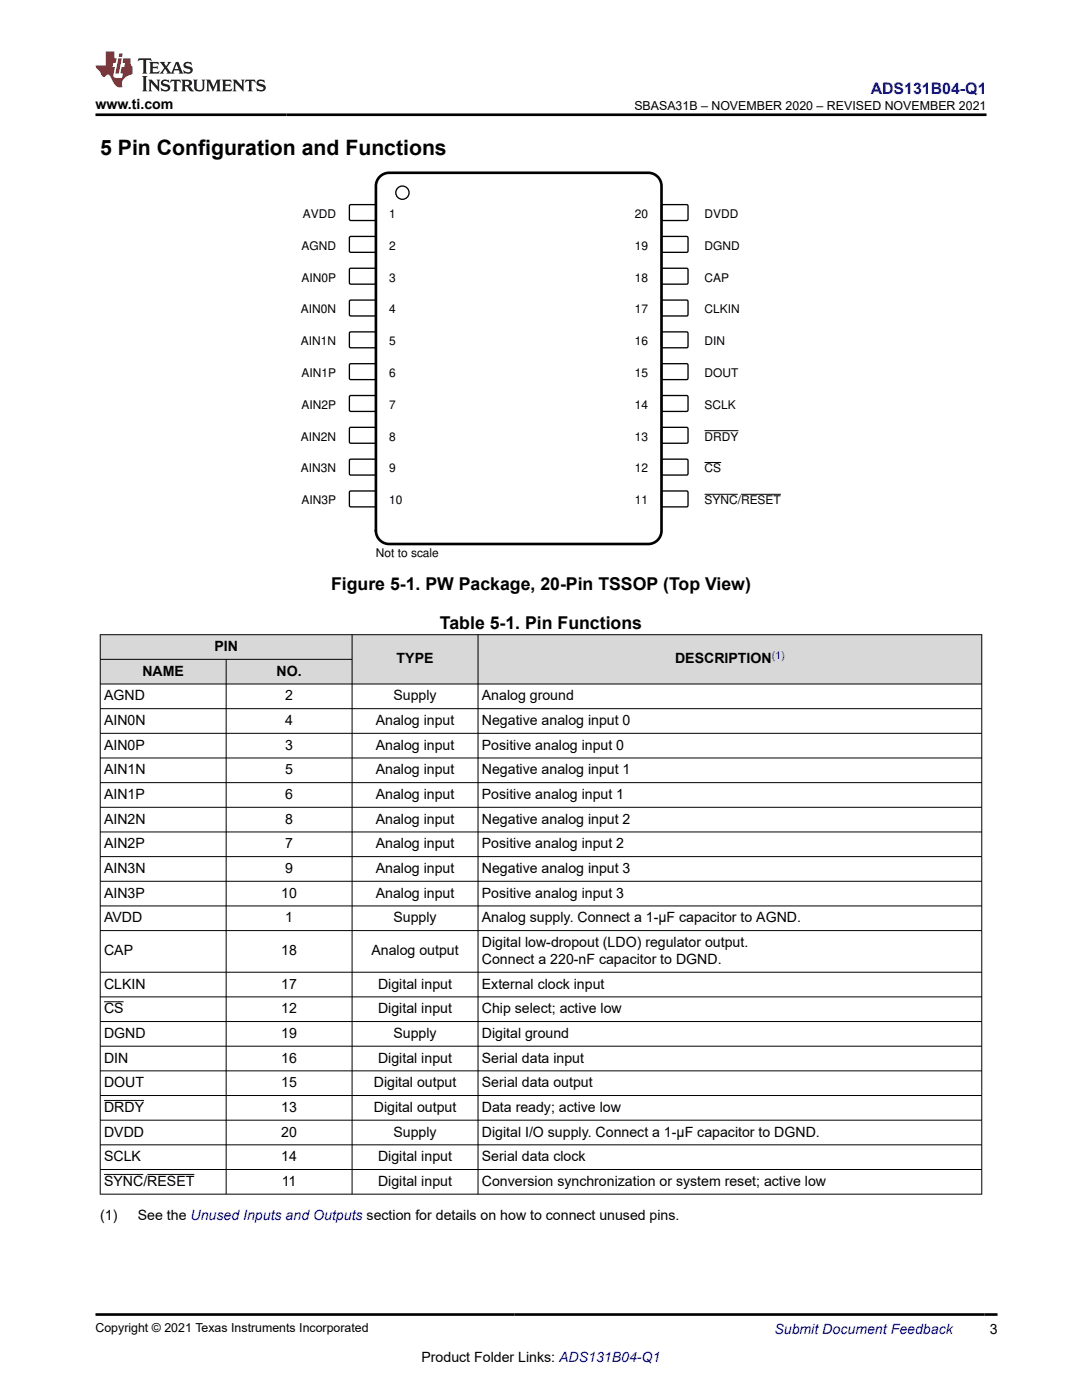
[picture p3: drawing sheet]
<svg xmlns="http://www.w3.org/2000/svg" width="216mm" height="279mm" viewBox="0 0 216 279" stroke-linecap="round" stroke-linejoin="round" font-family="sans-serif">
<path d="M69.8 41l.2-.2 4.9 .1 .1 .2v2.8l-.3 .1h-4.9l-.1-.3z" fill="none" stroke="#000" stroke-width=".26"/>
<path d="M132 41l.3-.2 4.9 .1 .1 .2v2.8l-.3 .1h-4.9l-.1-.3z" fill-rule="evenodd" fill="#fff"/>
<path d="M132 41l.3-.2 4.9 .1 .1 .2v2.8l-.3 .1h-4.9l-.1-.3z" fill="none" stroke="#000" stroke-width=".26"/>
<path d="M69.8 47.3l.2-.1h4.9l.1 .2v2.8l-.3 .2-4.9-.1-.1-.2z" fill-rule="evenodd" fill="#fff"/>
<path d="M69.8 47.3l.2-.1h4.9l.1 .2v2.8l-.3 .2-4.9-.1-.1-.2z" fill="none" stroke="#000" stroke-width=".26"/>
<path d="M132 47.3l.3-.1h4.9l.1 .2v2.8l-.3 .2-4.9-.1-.1-.2z" fill-rule="evenodd" fill="#fff"/>
<path d="M132 47.3l.3-.1h4.9l.1 .2v2.8l-.3 .2-4.9-.1-.1-.2z" fill="none" stroke="#000" stroke-width=".26"/>
<path d="M69.8 53.7l.2-.2 4.9 .1 .1 .2v2.8l-.3 .1h-4.9l-.1-.3z" fill-rule="evenodd" fill="#fff"/>
<path d="M69.8 53.7l.2-.2 4.9 .1 .1 .2v2.8l-.3 .1h-4.9l-.1-.3z" fill="none" stroke="#000" stroke-width=".26"/>
<path d="M132 53.7l.3-.2 4.9 .1 .1 .2v2.8l-.3 .1h-4.9l-.1-.3z" fill-rule="evenodd" fill="#fff"/>
<path d="M132 53.7l.3-.2 4.9 .1 .1 .2v2.8l-.3 .1h-4.9l-.1-.3z" fill="none" stroke="#000" stroke-width=".26"/>
<path d="M69.8 60l.2-.1h4.9l.1 .2v2.8l-.3 .2-4.9-.1-.1-.2z" fill-rule="evenodd" fill="#fff"/>
<path d="M69.8 60l.2-.1h4.9l.1 .2v2.8l-.3 .2-4.9-.1-.1-.2z" fill="none" stroke="#000" stroke-width=".26"/>
<path d="M132 60l.3-.1h4.9l.1 .2v2.8l-.3 .2-4.9-.1-.1-.2z" fill-rule="evenodd" fill="#fff"/>
<path d="M132 60l.3-.1h4.9l.1 .2v2.8l-.3 .2-4.9-.1-.1-.2z" fill="none" stroke="#000" stroke-width=".26"/>
<path d="M69.8 66.4l.2-.2 4.9 .1 .1 .2v2.8l-.3 .1h-4.9l-.1-.3z" fill-rule="evenodd" fill="#fff"/>
<path d="M69.8 66.4l.2-.2 4.9 .1 .1 .2v2.8l-.3 .1h-4.9l-.1-.3z" fill="none" stroke="#000" stroke-width=".26"/>
<path d="M132 66.4l.3-.2 4.9 .1 .1 .2v2.8l-.3 .1h-4.9l-.1-.3z" fill-rule="evenodd" fill="#fff"/>
<path d="M132 66.4l.3-.2 4.9 .1 .1 .2v2.8l-.3 .1h-4.9l-.1-.3z" fill="none" stroke="#000" stroke-width=".26"/>
<path d="M69.8 72.7l.2-.1h4.9l.1 .2v2.8l-.3 .2-4.9-.1-.1-.2z" fill-rule="evenodd" fill="#fff"/>
<path d="M69.8 72.7l.2-.1h4.9l.1 .2v2.8l-.3 .2-4.9-.1-.1-.2z" fill="none" stroke="#000" stroke-width=".26"/>
<path d="M132 72.7l.3-.1h4.9l.1 .2v2.8l-.3 .2-4.9-.1-.1-.2z" fill-rule="evenodd" fill="#fff"/>
<path d="M132 72.7l.3-.1h4.9l.1 .2v2.8l-.3 .2-4.9-.1-.1-.2z" fill="none" stroke="#000" stroke-width=".26"/>
<path d="M69.8 79.1l.2-.2 4.9 .1 .1 .2v2.8l-.3 .1h-4.9l-.1-.3z" fill-rule="evenodd" fill="#fff"/>
<path d="M69.8 79.1l.2-.2 4.9 .1 .1 .2v2.8l-.3 .1h-4.9l-.1-.3z" fill="none" stroke="#000" stroke-width=".26"/>
<path d="M132 79.1l.3-.2 4.9 .1 .1 .2v2.8l-.3 .1h-4.9l-.1-.3z" fill-rule="evenodd" fill="#fff"/>
<path d="M132 79.1l.3-.2 4.9 .1 .1 .2v2.8l-.3 .1h-4.9l-.1-.3z" fill="none" stroke="#000" stroke-width=".26"/>
<path d="M69.8 85.4l.2-.1h4.9l.1 .2v2.8l-.3 .2-4.9-.1-.1-.2z" fill-rule="evenodd" fill="#fff"/>
<path d="M69.8 85.4l.2-.1h4.9l.1 .2v2.8l-.3 .2-4.9-.1-.1-.2z" fill="none" stroke="#000" stroke-width=".26"/>
<path d="M132 85.4l.3-.1h4.9l.1 .2v2.8l-.3 .2-4.9-.1-.1-.2z" fill-rule="evenodd" fill="#fff"/>
<path d="M132 85.4l.3-.1h4.9l.1 .2v2.8l-.3 .2-4.9-.1-.1-.2z" fill="none" stroke="#000" stroke-width=".26"/>
<path d="M140.6 85.9h6.7" fill="none" stroke="#000" stroke-width=".2"/>
<path d="M69.8 91.8l.2-.2 4.9 .1 .1 .2v2.8l-.3 .1h-4.9l-.1-.3z" fill-rule="evenodd" fill="#fff"/>
<path d="M69.8 91.8l.2-.2 4.9 .1 .1 .2v2.8l-.3 .1h-4.9l-.1-.3z" fill="none" stroke="#000" stroke-width=".26"/>
<path d="M132 91.8l.3-.2 4.9 .1 .1 .2v2.8l-.3 .1h-4.9l-.1-.3z" fill-rule="evenodd" fill="#fff"/>
<path d="M132 91.8l.3-.2 4.9 .1 .1 .2v2.8l-.3 .1h-4.9l-.1-.3z" fill="none" stroke="#000" stroke-width=".26"/>
<path d="M140.6 92.3h3.3" fill="none" stroke="#000" stroke-width=".2"/>
<path d="M69.8 98.1l.2-.1h4.9l.1 .2v2.8l-.3 .2-4.9-.1-.1-.2z" fill-rule="evenodd" fill="#fff"/>
<path d="M69.8 98.1l.2-.1h4.9l.1 .2v2.8l-.3 .2-4.9-.1-.1-.2z" fill="none" stroke="#000" stroke-width=".26"/>
<path d="M132 98.1l.3-.1h4.9l.1 .2v2.8l-.3 .2-4.9-.1-.1-.2z" fill-rule="evenodd" fill="#fff"/>
<g fill="none" stroke="#000" stroke-width=".26">
<path d="M132 98.1l.3-.1h4.9l.1 .2v2.8l-.3 .2-4.9-.1-.1-.2z"/>
<circle cx="80.3" cy="38.5" r="1.32"/>
</g>
<path d="M140.6 98.6h6.6M147.9 98.6h7.9" fill="none" stroke="#000" stroke-width=".2"/>
<path d="M75.6 35.5a2.64 2.64 0 0 1 2.1-1h51.6a2.65 2.65 0 0 1 2.7 2.6v68.8a2.65 2.65 0 0 1-2.7 2.7h-51.6a2.65 2.65 0 0 1-2.7-2.7v-68.8l.1-.6z" fill="none" stroke="#000" stroke-width=".53"/>
<g fill="#d8d8d8">
<path d="M20 126.7h175.9v4.9h-175.9z" fill-rule="evenodd"/>
<path d="M20.1 126.7h50.1v4.8h-50.1z" fill-rule="evenodd"/>
<path d="M70.3 126.7h25v9.7h-25z" fill-rule="evenodd"/>
<path d="M95.4 126.7h100.4v9.7h-100.4z" fill-rule="evenodd"/>
<path d="M20.1 131.6h25v4.8h-25z" fill-rule="evenodd"/>
<path d="M45.2 131.6h25v4.8h-25z" fill-rule="evenodd"/>
</g>
<g fill="none" stroke="#000" stroke-width=".2">
<path d="M19.9 126.7h176.1M19.9 131.6h50.4M20 126.6v111.8M45.1 131.6v106.8M70.3 126.6v111.8M95.4 126.6v111.8M195.9 126.6v111.8M196 136.5h-176.1M19.9 141.4h176.1M19.9 146.4h176.1M19.9 151.3h176.1M19.9 156.2h176.1"/>
<path d="M19.9 161.1h176.1M19.9 166h176.1M19.9 171h176.1M19.9 175.9h176.1M19.9 180.8h176.1M19.9 185.7h176.1M19.9 194h176.1M19.9 198.9h176.1M20.8 199.9h3.9M19.9 203.9h176.1M19.9 208.8h176.1M19.9 213.7h176.1"/>
<path d="M19.9 218.6h176.1M20.8 219.6h8M19.9 223.6h176.1M19.9 228.5h176.1M19.9 233.4h176.1M19.9 238.3h176.1M20.8 234.4h7.8M29.4 234.4h9.4"/>
</g>
<path d="M27.7 11.6l-.2 .6 .5-.2h.6v.1v2.2l-.2 .4h1l-.2-.4v-2.2v-.1h.5l.5 .2-.1-.6zM29.8 12.4l.2 .3v1.6l-.2 .4h1.9l.1-.6a1.08 1.08 0 0 1-1.3 .2v-.7h.6l.4 .2v-.7l-.4 .2h-.6v-.5l.2-.2a1 1 0 0 1 1 .3l-.1-.5zM31.8 12.4l1 1.1-1 1.2h.9l-.2-.2 .4-.8 .5 .8-.2 .2h1.6l-.2-.2 .1-.5h1l.1 .5-.1 .2h.9l-.2-.4-.8-1.9h-.5l-1 2.1-.8-1.1 .9-1h-.8l.2 .2-.5 .6-.3-.6 .1-.2zM35.2 12.8l.4 1h-.8zM36.8 12.5a.65 .65 0 0 0-.2 .7 .65 .65 0 0 0 .6 .5l.7 .1 .1 .3a.79 .79 0 0 1-.7 .4 .79 .79 0 0 1-.7-.5l.1 .7 .2-.1a.93 .93 0 0 0 1.1 0 .93 .93 0 0 0 .4-.9 1.46 1.46 0 0 0-1.2-.6l-.1-.3a1.09 1.09 0 0 1 1.2 .2l-.2-.6-.1 .1-.6-.2zM28.4 15.2l.2 .4v2.2l-.2 .4h1l-.2-.4v-2.2l.2-.4zM29.6 15.9l.2 .4v1.5l-.2 .4h.8l-.3-.4v-1.3l1.7 1.8v-2l.2-.4h-.8l.2 .2 .1 1.1-1.2-1.3zM32.3 16a.65 .65 0 0 0-.2 .8 .65 .65 0 0 0 .7 .4l.6 .2 .1 .2a.79 .79 0 0 1-.7 .4 .79 .79 0 0 1-.7-.5l.1 .7 .2-.1a.93 .93 0 0 0 1.1 .1 .93 .93 0 0 0 .4-1 1.46 1.46 0 0 0-1.2-.5l-.1-.4a1.09 1.09 0 0 1 1.2 .2l-.2-.6-.1 .1-.6-.1zM34.1 15.9l-.1 .6a.63 .63 0 0 1 .7-.3l.1 1.6-.3 .4h1l-.2-.4v-1.6a.66 .66 0 0 1 .8 .3l-.1-.6zM36.2 15.9l.2 .4v1.5l-.2 .4h.9l-.2-.2v-.7h.5l.1 .2a.79 .79 0 0 0 1.2 .6l-1-.9a.61 .61 0 0 0 .6-.6 .61 .61 0 0 0-.5-.7zM36.9 16.2h.2a.47 .47 0 0 1 .5 .1 .47 .47 0 0 1 .1 .5l-.2 .1-.6 .1zM38.5 15.9l.2 .2a2.27 2.27 0 0 0 .4 2 1.04 1.04 0 0 0 1.7-.7v-1.3l.2-.2h-.8l.2 .4v1.1a.6 .6 0 0 1-.6 .6 .6 .6 0 0 1-.6-.6v-1.1l.3-.4zM41.1 15.9l.2 .4v1.5l-.2 .4h.7l-.2-.4v-1.4l.9 1.9 .8-1.9v1.4l-.2 .4h1l-.3-.4v-1.5l.3-.4h-.8l-.7 1.5-.7-1.5zM44.3 15.9l.2 .4v1.5l-.2 .4h1.9l.1-.6a1.09 1.09 0 0 1-1.3 .2v-.7h.6l.4 .2v-.6l-.4 .2h-.6v-.6l.2-.1a1.01 1.01 0 0 1 1 .3l-.1-.6zM46.4 15.9l.3 .4v1.5l-.3 .4h.8l-.2-.4v-1.3l1.6 1.8v-2l.2-.4h-.7l.2 .2v1.1l-1.2-1.3zM49 15.9l-.1 .6a.63 .63 0 0 1 .8-.3v1.6l-.3 .4h1l-.2-.4v-1.6a.66 .66 0 0 1 .8 .3l-.1-.6zM51.4 16a.65 .65 0 0 0-.2 .8 .65 .65 0 0 0 .6 .4l.6 .2 .2 .2a.79 .79 0 0 1-.8 .4 .79 .79 0 0 1-.6-.5l.1 .7 .2-.1a.93 .93 0 0 0 1 .1 .93 .93 0 0 0 .5-1 1.46 1.46 0 0 0-1.3-.5l-.1-.4a1.09 1.09 0 0 1 1.3 .2l-.2-.6-.2 .1-.5-.1z" fill="#231f20"/>
<path d="M21.1 10.3v2.7h-2.1l.1 .4 .9 1a.95 .95 0 0 0 .9 .9 .59 .59 0 0 1 .6-.4 .59 .59 0 0 1 .5 .3l.4 .8a1.59 1.59 0 0 0 2.1 1.4 1.61 1.61 0 0 1 1-2.3l1-.3-.1-1.5a1.59 1.59 0 0 1-.4-1.7h-1.4l-.2 .9h.5l-.1 .9h-.5l-.2 .9v.3l.4 .1-.2 .9h-.6a.73 .73 0 0 1-1.1-.7l.3-1.5h-.5l.2-.9h.5l.2-.9h-.5v-1.3zM23.6 11.6l-.6 3.1h.7l.6-3.1zM23.8 10.7l-.1 .6h.7l.1-.6z" fill="#ed1c24"/>
<path d="M19 22.9h177.8M19.1 262.3h179.9" fill="none" stroke="#000" stroke-width=".53"/>
<text font-size="4.2" x="20" y="30.9">5 Pin Configuration and Functions</text>
<g font-size="3.5">
<text x="66.1" y="117.7">Figure 5-1. PW Package, 20-Pin TSSOP (Top View)</text>
<text x="87.8" y="125.5">Table 5-1. Pin Functions</text>
</g>
<text font-size="3.2" fill="#00f" x="173.7" y="18.7">ADS131B04-Q1</text>
<g font-size="2.8">
<text x="19" y="21.8">www.ti.com</text>
<text x="42.8" y="129.9">PIN</text>
<text x="28.4" y="134.9">NAME</text>
<text x="55.2" y="134.9">NO.</text>
<text x="79.1" y="132.4">TYPE</text>
<text x="134.7" y="132.4">DESCRIPTION</text>
<text x="20.8" y="139.8">AGND</text>
<text x="56.9" y="139.8">2</text>
<text x="78.5" y="139.8">Supply</text>
<text x="96.2" y="139.8">Analog ground</text>
<text x="20.8" y="144.7">AIN0N</text>
<text x="20.8" y="149.6">AIN0P</text>
<text x="56.9" y="144.7">4</text>
<text x="56.9" y="149.6">3</text>
<text x="75" y="144.7">Analog input</text>
<text x="75" y="149.6">Analog input</text>
<text x="96.2" y="144.7">Negative analog input 0</text>
<text x="96.2" y="149.6">Positive analog input 0</text>
<text x="20.8" y="154.5">AIN1N</text>
<text x="56.9" y="154.5">5</text>
<text x="75" y="154.5">Analog input</text>
<text x="96.2" y="154.5">Negative analog input 1</text>
<text x="20.8" y="159.5">AIN1P</text>
<text x="56.9" y="159.5">6</text>
<text x="75" y="159.5">Analog input</text>
<text x="96.2" y="159.5">Positive analog input 1</text>
<text x="20.8" y="164.4">AIN2N</text>
<text x="56.9" y="164.4">8</text>
<text x="75" y="164.4">Analog input</text>
<text x="96.2" y="164.4">Negative analog input 2</text>
<text x="20.8" y="169.3">AIN2P</text>
<text x="56.9" y="169.3">7</text>
<text x="75" y="169.3">Analog input</text>
<text x="96.2" y="169.3">Positive analog input 2</text>
<text x="20.8" y="174.2">AIN3N</text>
<text x="20.8" y="179.2">AIN3P</text>
<text x="56.1" y="179.2">10</text>
<text x="56.9" y="174.2">9</text>
<text x="75" y="174.2">Analog input</text>
<text x="75" y="179.2">Analog input</text>
<text x="96.2" y="174.2">Negative analog input 3</text>
<text x="96.2" y="179.2">Positive analog input 3</text>
<text x="20.8" y="184.1">AVDD</text>
<text x="56.9" y="184.1">1</text>
<text x="78.5" y="184.1">Supply</text>
<text x="96.2" y="184.1">Analog supply. Connect a 1-µF capacitor to AGND.</text>
<text x="20.8" y="190.7">CAP</text>
<text x="56.1" y="190.7">18</text>
<text x="74.1" y="190.7">Analog output</text>
<text x="96.2" y="189">Digital low-dropout (LDO) regulator output.</text>
<text x="20.8" y="197.3">CLKIN</text>
<text x="56.1" y="197.3">17</text>
<text x="75.4" y="197.3">Digital input</text>
<text x="96.2" y="192.4">Connect a 220-nF capacitor to DGND.</text>
<text x="96.2" y="197.3">External clock input</text>
<text x="20.8" y="202.2">CS</text>
<text x="56.1" y="202.2">12</text>
<text x="75.4" y="202.2">Digital input</text>
<text x="96.2" y="202.2">Chip select; active low</text>
<text x="20.8" y="207.1">DGND</text>
<text x="56.1" y="207.1">19</text>
<text x="78.5" y="207.1">Supply</text>
<text x="96.2" y="207.1">Digital ground</text>
<text x="20.8" y="212.1">DIN</text>
<text x="56.1" y="212.1">16</text>
<text x="75.4" y="212.1">Digital input</text>
<text x="96.2" y="212.1">Serial data input</text>
<text x="20.8" y="217">DOUT</text>
<text x="20.8" y="221.9">DRDY</text>
<text x="56.1" y="217">15</text>
<text x="56.1" y="221.9">13</text>
<text x="74.6" y="217">Digital output</text>
<text x="74.6" y="221.9">Digital output</text>
<text x="96.2" y="217">Serial data output</text>
<text x="96.2" y="221.9">Data ready; active low</text>
<text x="20.8" y="226.8">DVDD</text>
<text x="56.1" y="226.8">20</text>
<text x="78.5" y="226.8">Supply</text>
<text x="96.2" y="226.8">Digital I/O supply. Connect a 1-µF capacitor to DGND.</text>
<text x="20.8" y="231.8">SCLK</text>
<text x="56.1" y="231.8">14</text>
<text x="75.4" y="231.8">Digital input</text>
<text x="96.2" y="231.8">Serial data clock</text>
<text x="20.8" y="236.7">SYNC/RESET</text>
<text x="56.2" y="236.7">11</text>
<text x="75.4" y="236.7">Digital input</text>
<text x="96.2" y="236.7">Conversion synchronization or system reset; active low</text>
<text x="20" y="243.5">(1)</text>
<text x="27.5" y="243.5">See the Unused Inputs and Outputs section for details on how to connect unused pins.</text>
<text x="197.5" y="266.1">3</text>
<text x="84.1" y="271.7">Product Folder Links: ADS131B04-Q1</text>
</g>
<text font-size="2.8" fill="#00f" x="154.5" y="266.2">Submit Document Feedback</text>
<g font-size="2.5">
<text x="126.6" y="21.9">SBASA31B – NOVEMBER 2020 – REVISED NOVEMBER 2021</text>
<text x="19" y="265.9">Copyright © 2021 Texas Instruments Incorporated</text>
</g>
<g font-size="2.4">
<text x="60.5" y="43.5">AVDD</text>
<text x="77.7" y="43.5">1</text>
<text x="126.7" y="43.5">20</text>
<text x="140.6" y="43.5">DVDD</text>
<text x="60.2" y="49.8">AGND</text>
<text x="77.7" y="49.8">2</text>
<text x="126.7" y="49.8">19</text>
<text x="140.6" y="49.8">DGND</text>
<text x="60.2" y="56.2">AIN0P</text>
<text x="77.7" y="56.2">3</text>
<text x="126.7" y="56.2">18</text>
<text x="140.6" y="56.2">CAP</text>
<text x="60.1" y="62.5">AIN0N</text>
<text x="77.7" y="62.5">4</text>
<text x="126.7" y="62.5">17</text>
<text x="140.6" y="62.5">CLKIN</text>
<text x="60.1" y="68.9">AIN1N</text>
<text x="77.7" y="68.9">5</text>
<text x="126.7" y="68.9">16</text>
<text x="140.6" y="68.9">DIN</text>
<text x="60.2" y="75.2">AIN1P</text>
<text x="77.7" y="75.2">6</text>
<text x="126.7" y="75.2">15</text>
<text x="140.6" y="75.2">DOUT</text>
<text x="60.2" y="81.6">AIN2P</text>
<text x="77.7" y="81.6">7</text>
<text x="126.7" y="81.6">14</text>
<text x="140.6" y="81.6">SCLK</text>
<text x="60.1" y="87.9">AIN2N</text>
<text x="77.7" y="87.9">8</text>
<text x="126.7" y="87.9">13</text>
<text x="140.6" y="87.9">DRDY</text>
<text x="60.1" y="94.3">AIN3N</text>
<text x="77.7" y="94.3">9</text>
<text x="126.7" y="94.3">12</text>
<text x="140.6" y="94.3">CS</text>
<text x="60.2" y="100.6">AIN3P</text>
<text x="77.7" y="100.6">10</text>
<text x="126.7" y="100.6">11</text>
<text x="140.6" y="100.6">SYNC/RESET</text>
<text x="75" y="111.2">Not to scale</text>
</g>
<text font-size="2.1" fill="#00f" x="154" y="131.5">(1)</text>
</svg>
